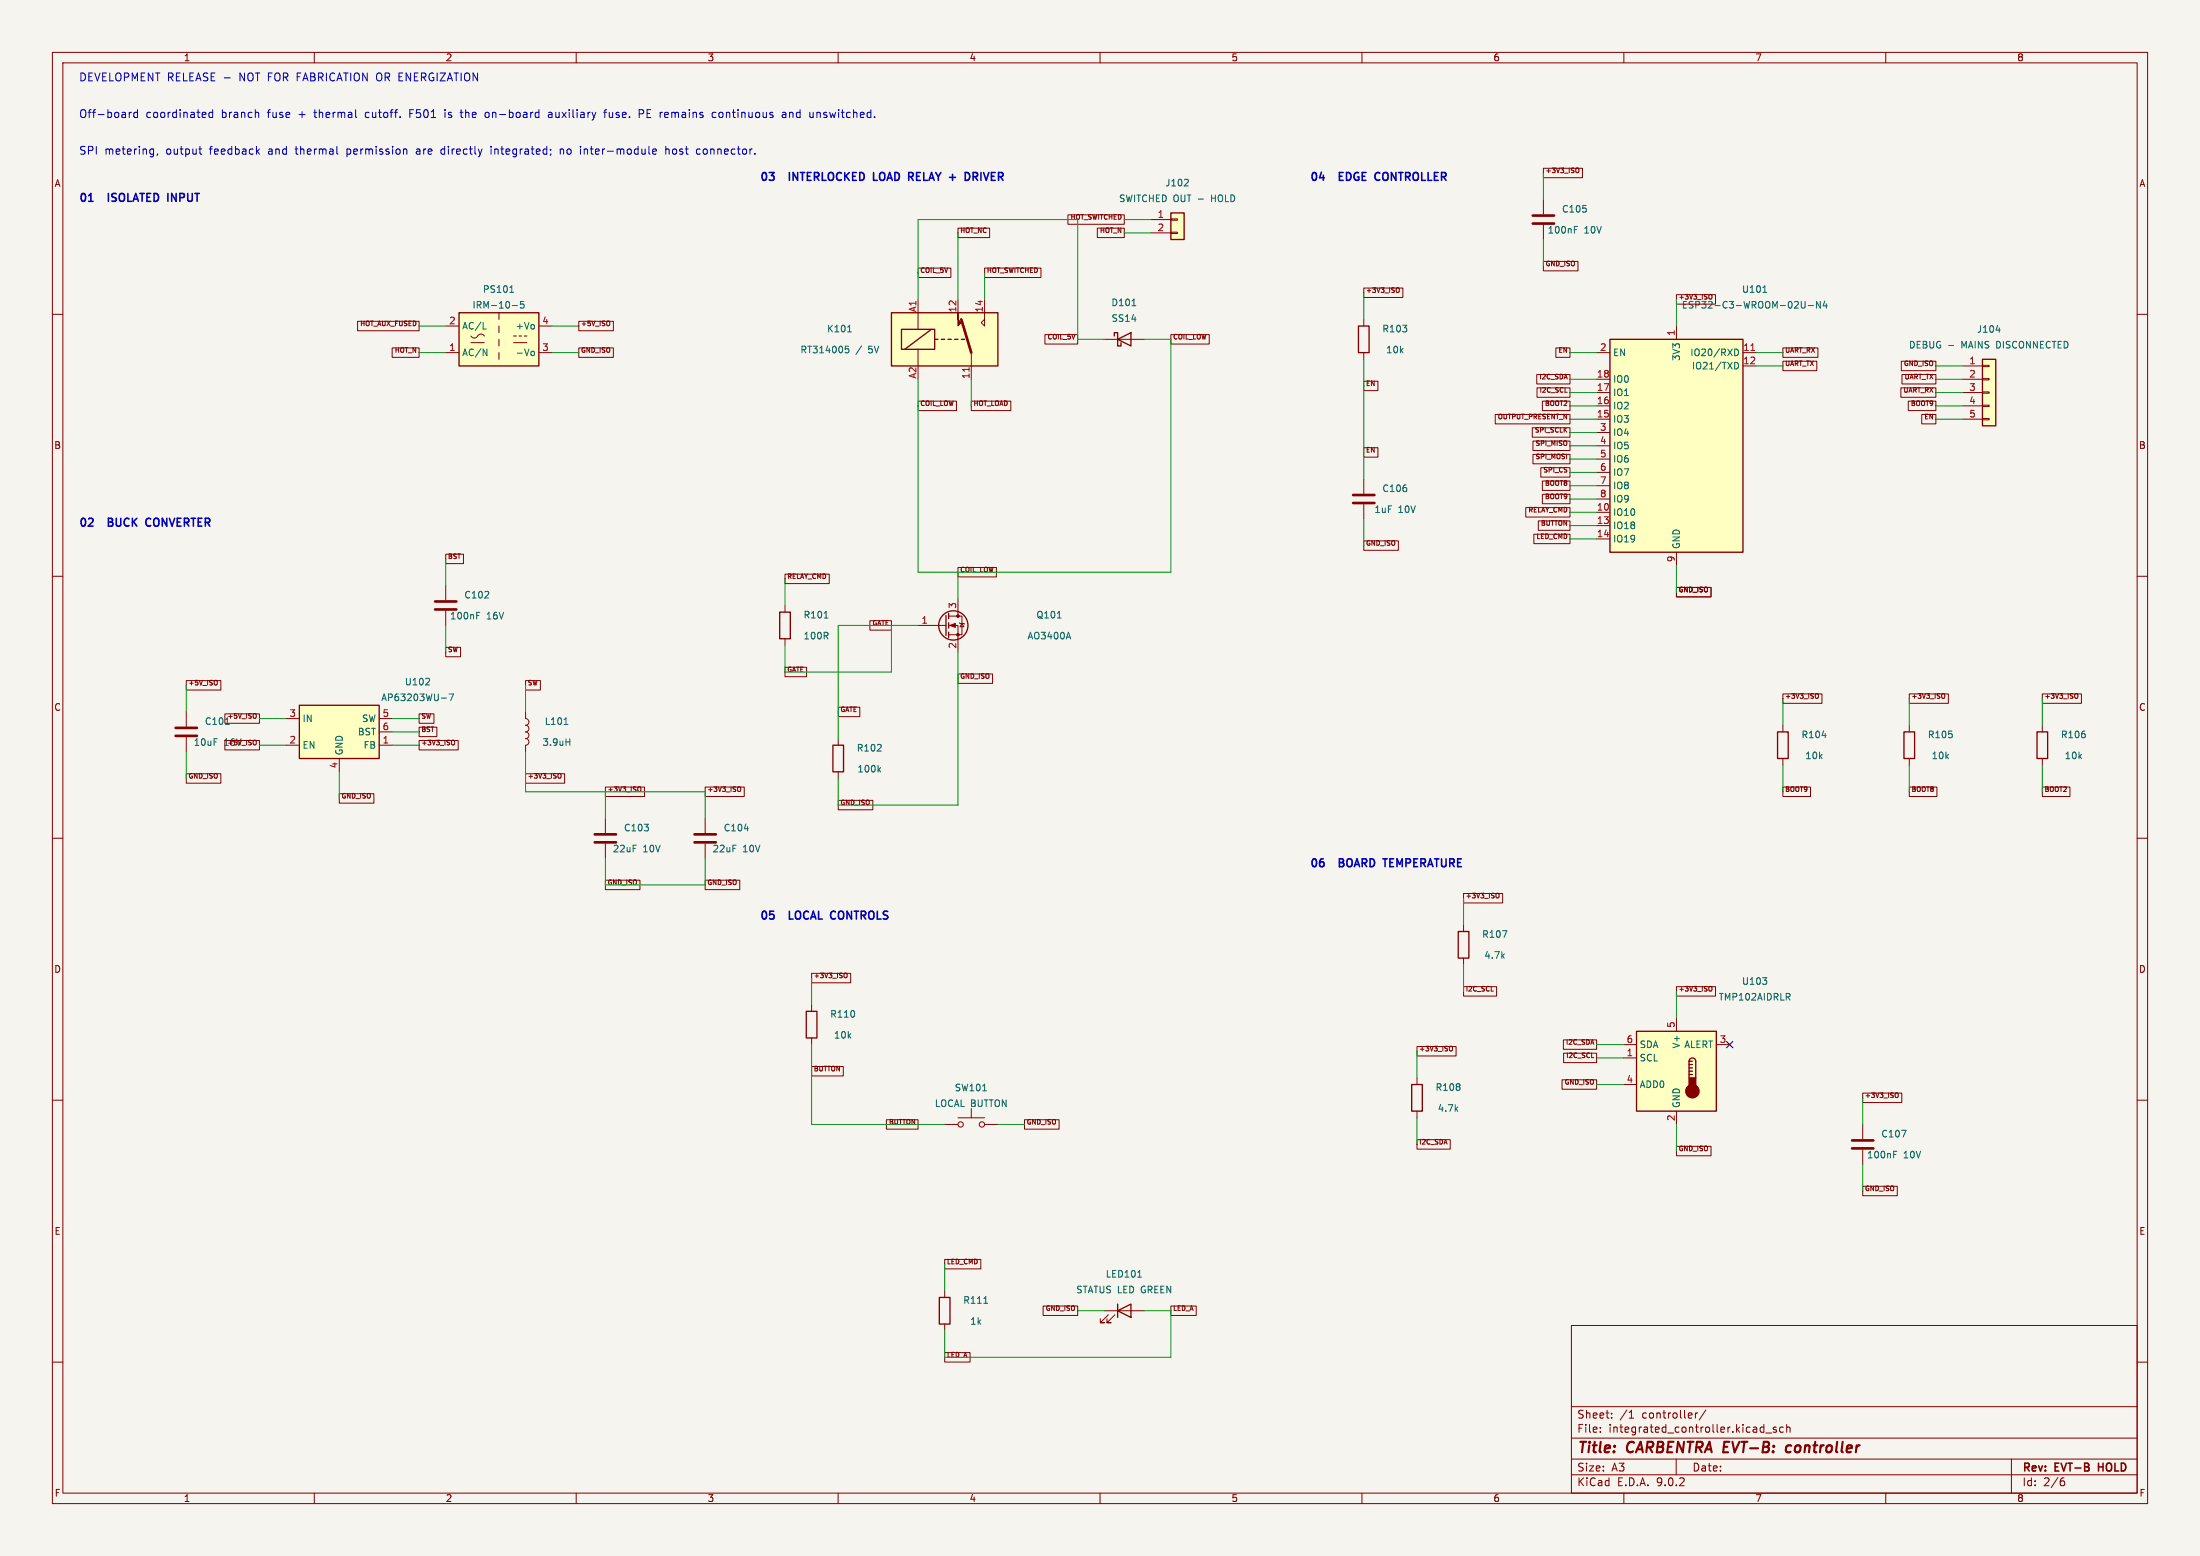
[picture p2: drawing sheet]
<svg xmlns="http://www.w3.org/2000/svg" width="420mm" height="297mm" viewBox="0 0 420 297" stroke-linecap="round" stroke-linejoin="round" font-family="sans-serif">
<path d="M0 0h420v297h-420z" fill="#f5f4ef" stroke="#f5f4ef" stroke-width=".19"/>
<g fill="none" stroke="#840000" stroke-width=".19">
<path d="M10 10h400v277h-400zM12 12h396v273h-396zM60 10v2M110 10v2M160 10v2M210 10v2M260 10v2M310 10v2M360 10v2M10 60h2M408 60h2M10 110h2"/>
<path d="M408 110h2M10 160h2M408 160h2M10 210h2M408 210h2M300 253h108v32h-108zM10 260h2M300 278.5h108M300 274.5h108M300 268.5h108M305.5 273.2v.2M305.5 272.5v.1"/>
<path d="M307.7 270.5v.2M307.7 269.8v.1M311 270.7h.9M311.2 269.5l.2-.3v1.5M320 278.5v3M323.7 269.7v1M324.1 269.7l-.3 .1-.1 .2M325.7 269.1l-1.3 1.9M336.3 272.4l.4 .1M336.7 271.9v1.5M336.7 273.3l-.4 .1M337.1 273.5h1.1"/>
<path d="M339.1 272.5l-.4-.1-.2 .2 .1 .2 .5 .2v.3h-.6M340.4 272.5l-.4-.1-.3 .3 .2 .6h.5M341.1 272.5l.2-.1 .4 .1v.9M341.1 271.9v1.5M384 278.5v6.5M408 260h2M60 285v2M110 285v2M160 285v2M210 285v2M260 285v2M300 281.5h108"/>
<path d="M310 285v2M360 285v2M393.6 282.7h.4l.2 .2-.1 .5-.5 .2M394 282.1l-.4 .1"/>
</g>
<path d="M400.6 279.3v1.5M400.6 280h.9" fill="none" stroke="#840000" stroke-width=".3"/>
<path d="M342 276a.66 .66 0 0 0-1 .3l-.1 .5 .2 .3h.7" fill="none" stroke="#840000" stroke-width=".4"/>
<path d="M312.4 196.9h15.3v15.2h-15.3z" fill="#ffffc2"/>
<path d="M312.4 196.9h15.3v15.2h-15.3zM322.5 202.6a.64 .64 0 0 1 .6-.7 .64 .64 0 0 1 .6 .7v3.1M322.5 202.6v3.1M322.5 202.6h.6M322.5 203.2h.6M322.5 203.8h.6M322.5 204.5h.6M322.5 205.1h.6" fill="none" stroke="#840000" stroke-width=".25"/>
<g fill="#840000" stroke="#840000" stroke-width=".25">
<path d="M322.5 205.7h1.2v1.9h-1.2z"/>
<circle cx="323.1" cy="208.3" r="1.27"/>
</g>
<path d="M309.9 199.4h2.5M320 194.3v2.6M327.7 199.4h2.5M309.9 201.9h2.5M309.9 207h2.5M320 212.1v2.5" fill="none" stroke="#840000" stroke-width=".19"/>
<path d="M336.5 186.6h.8l-.4 .5M337.2 187.2v.6" fill="none" stroke="#006464" stroke-width=".19"/>
<path d="M170.2 59.7h20.3v10.2h-20.3z" fill="#ffffc2"/>
<g fill="none" stroke="#840000" stroke-width=".25">
<path d="M170.2 59.7h20.3v10.2h-20.3zM172.1 62.9h6.3v3.8h-6.3zM177.8 62.9l-5.1 3.8M178.4 64.8h.7M179.7 64.8h.6M181 64.8h.6M182.2 64.8h.7M183.5 64.8h.6M180.6 117.5v3.8M181.1 117.1v1M181.1 118.9v1M181.1 120.7v1"/>
<circle cx="182" cy="119.4" r="2.79"/>
</g>
<g fill="none" stroke="#840000" stroke-width=".19">
<path d="M175.3 57.2v5.7M182.9 57.2v2.5M188 57.2v5l-.7-.6 .7-.6M175.3 66.7v3.2M185.4 67.3v5.1M260.3 91.4v2.8M260.3 96.3v2.8M175.3 119.4h5.3M181.1 117.6h2.5v3.6h-2.5M181.1 119.4h1.8v5.1M182.9 114.3v3.3M183.1 118.9l1 .2"/>
<path d="M183.6 119l.4 .6h-.7z"/>
</g>
<g fill="#840000" stroke="#840000" stroke-width=".19">
<path d="M182.9 59.7v1.3l.6 .6-.6 .6z"/>
<path d="M181.4 119.4l1-.4v.8z"/>
<circle cx="182.9" cy="117.6" r=".25"/>
<circle cx="182.9" cy="121.2" r=".25"/>
</g>
<path d="M183.5 61l1.9 6.3M258.3 94.5h4.1M258.3 96h4.1" fill="none" stroke="#840000" stroke-width=".51"/>
<path d="M185 70.2v.7" fill="none" stroke="#a90000" stroke-width=".19"/>
<path d="M161.4 66.1h.6M161.4 66.6h.4l.3 .2-.2 .5h-.5M161.8 63.3h.7M201.9 118h.7M204 120.7l.4 1.3" fill="none" stroke="#006464" stroke-width=".19"/>
<path d="M57.1 134.6h15.3v10.2h-15.3z" fill="#ffffc2"/>
<path d="M57.1 134.6h15.3v10.2h-15.3zM278.4 177.8h2v5.1h-2zM269.5 207h2v5.1h-2zM179.3 247.6h2.1v5.1h-2.1z" fill="none" stroke="#840000" stroke-width=".25"/>
<g fill="none" stroke="#840000" stroke-width=".19">
<path d="M85.1 111.8v2.8M85.1 116.6v2.8M54.6 137.2h2.5M72.4 137.2h2.5M72.4 139.7h2.5M100.3 135.9v1.3a.64 .64 0 0 1 .7 .6 .64 .64 0 0 1-.7 .6 .64 .64 0 0 1 .7 .7 .64 .64 0 0 1-.7 .6 .64 .64 0 0 1 .7 .6 .64 .64 0 0 1-.7 .7 .64 .64 0 0 1 .7 .6 .64 .64 0 0 1-.7 .6M54.6 142.2h2.5M64.8 144.8v2.5M72.4 142.2h2.5M100.3 142.2v1.3M115.6 156.2v2.8M134.6 156.2v2.8"/>
<path d="M115.6 161v2.8M134.6 161v2.8M279.4 176.5v1.3M279.4 182.9v1.3M270.5 205.7v1.3M270.5 212.1v1.3M180.3 246.4v1.2M180.3 252.7v1.3"/>
</g>
<path d="M91 117.5h.4M91 116.9h.6M81.2 130.7h.8M81.9 129.6v.4M84.3 133.3h.9M85.7 132.5h.9l-.6 1.2M107.7 138.3h.7M108.1 141.6h.7M108.8 141v1.3M142.1 158.2h.8M286.8 177.6h.9l-.6 1.3M187.8 248.8h.7" fill="none" stroke="#006464" stroke-width=".19"/>
<path d="M83.1 114.8h4M83.1 116.3h4M113.5 159.3h4.1M132.6 159.3h4.1M113.5 160.8h4.1M132.6 160.8h4.1" fill="none" stroke="#840000" stroke-width=".51"/>
<path d="M307.3 64.8h25.4v40.6h-25.4z" fill="#ffffc2"/>
<path d="M307.3 64.8h25.4v40.6h-25.4zM339.3 139.7h2.1v5.1h-2.1zM363.5 139.7h2v5.1h-2zM388.9 139.7h2v5.1h-2zM159 142.2h2v5.1h-2z" fill="none" stroke="#840000" stroke-width=".25"/>
<g fill="none" stroke="#840000" stroke-width=".19">
<path d="M294.6 38.1v2.8M294.6 42.9v2.8M304.8 67.3h2.5M304.8 72.4h2.5M304.8 74.9h2.5M304.8 77.5h2.5M320 62.2v2.6M332.7 67.3h2.6M332.7 69.9h2.6M304.8 80h2.5M304.8 82.6h2.5M304.8 85.1h2.5"/>
<path d="M304.8 87.6h2.5M304.8 90.2h2.5M304.8 92.7h2.5M304.8 95.3h2.5M304.8 97.8h2.5M304.8 100.3h2.5M304.8 102.9h2.5M320 105.4v2.6M340.4 138.4v1.3M364.5 138.4v1.3M389.9 138.4v1.3M160 141v1.2"/>
<path d="M160 147.3v1.3M340.4 144.8v1.3M364.5 144.8v1.3M389.9 144.8v1.3"/>
</g>
<g fill="none" stroke="#006464" stroke-width=".19">
<path d="M300.5 43.8h.5M300.5 43.2h.7M336.6 55.8h.7M344.6 57.5v1.1l-.1 .1-.4 .1M345.2 58.3h1M347.5 57.5v1.3l-.7-1.3v1.3M348.3 57.5l-.3 .9h.8M348.6 58v.8M331.2 66.6a.64 .64 0 0 1 .7 .7 .64 .64 0 0 1-.7 .6M331.2 69.2a.64 .64 0 0 1 .7 .6 .64 .64 0 0 1-.7 .6M167.7 146.9l.4 .5M168.1 146.5l-.5 .5"/>
<path d="M347.8 140.4h.8"/>
</g>
<path d="M334.3 66.9h.7" fill="none" stroke="#a90000" stroke-width=".19"/>
<path d="M292.6 41.1h4.1M292.6 42.7h4.1" fill="none" stroke="#840000" stroke-width=".51"/>
<path d="M378.5 68.6h2.5v12.7h-2.5z" fill="#ffffc2"/>
<path d="M259.3 62.2h2.1v5.1h-2.1zM378.5 68.6h2.5v12.7h-2.5zM148.8 116.8h2.1v5.1h-2.1zM213.4 250.2l2.5-1.3v2.6zM213.4 248.9v2.6" fill="none" stroke="#840000" stroke-width=".25"/>
<g fill="none" stroke="#840000" stroke-width=".19">
<path d="M260.3 61v1.2M260.3 67.3v1.3M374.6 69.9h3.9M374.6 72.4h3.9M374.6 74.9h3.9M374.6 77.5h3.9M378.5 69.7h1.2v.3h-1.2zM378.5 72.3h1.2v.2h-1.2zM378.5 74.8h1.2v.3h-1.2zM378.5 77.3h1.2v.3h-1.2zM378.5 79.9h1.2v.2h-1.2zM374.6 80h3.9"/>
<path d="M149.9 115.6v1.2M149.9 121.9v1.3M180.3 214.6h2.6M182.9 213.4h5.1M185.4 211.6v1.8M188 214.6h2.5M355.6 214.6v2.8M355.6 219.5v2.7M210.8 250.2h7.6M211.6 251l-1.5 1.5h.7h-.7v-.8M212.9 251l-1.6 1.5h.8h-.8v-.8"/>
<circle cx="183.4" cy="214.6" r=".51"/>
<circle cx="187.5" cy="214.6" r=".51"/>
</g>
<path d="M372 65.9h1M381.1 63h.7M157.3 118h.8M187.6 208.2h.7M361.5 219.7h.6M363 215.7h.9l-.6 1.3M361.5 220.4h.4M217.2 243.8h.7" fill="none" stroke="#006464" stroke-width=".19"/>
<path d="M353.6 217.7h4M353.6 219.2h4" fill="none" stroke="#840000" stroke-width=".51"/>
<path d="M87.6 59.7h15.3v10.2h-15.3z" fill="#ffffc2"/>
<path d="M87.6 59.7h15.3v10.2h-15.3zM212.7 64.1v-.6h.7v2.5h.6v-.6M213.4 64.8l2.5-1.3v2.5zM153.9 193h2.1v5.1h-2.1z" fill="none" stroke="#840000" stroke-width=".25"/>
<g fill="none" stroke="#840000" stroke-width=".19">
<path d="M95.2 59.7v1.3M85.1 62.2h2.5M85.1 67.3h2.5M89.9 64.1a.83 .83 0 0 0 .8 .4 .83 .83 0 0 0 .7-.6 .73 .73 0 0 1 1.1 .2M89.9 65.4h2.6M95.2 62.2v1.3M95.2 64.8v1.2M95.2 67.3v1.3M98 65.4h2.6M98 64.1h.6M99.1 64.1h.5M100.1 64.1h.5"/>
<path d="M102.9 62.2h2.5M102.9 67.3h2.5M210.8 64.8h7.6M154.9 191.8v1.2M154.9 198.1v1.3"/>
</g>
<path d="M97.3 55.8h.8M97.6 54.7l.1-.2v1.3M97.8 58.3h1M100 57.5h-.6l-.1 .6 .2-.1 .4 .1 .2 .2-.1 .4-.2 .1-.5-.1M216.1 58.3h.7M92.2 62.8h.6M92.2 66.6l.8 1.3v-1.3M101.6 67l.3 .1 .1 .2v.5l-.4 .1" fill="none" stroke="#006464" stroke-width=".19"/>
<path d="M223.5 40.6h2.6v5.1h-2.6z" fill="#ffffc2"/>
<path d="M223.5 40.6h2.6v5.1h-2.6z" fill="none" stroke="#840000" stroke-width=".25"/>
<g fill="none" stroke="#840000" stroke-width=".19">
<path d="M294.6 32.1h7.5v1.8h-7.5zM301 32.1h.3l.1 .3v.4l-.4 .2M175.3 51.2h6.2v1.8h-6.2zM182.9 43.5h6v1.9h-6zM188 51.2h10.7v1.8h-10.7zM203.9 41h10.7v1.8h-10.7zM209.5 43.5h5.1v1.9h-5.1zM219.7 41.9h3.8M219.7 44.5h3.8M223.5 41.8h1.3v.2h-1.3zM223.5 44.3h1.3v.3h-1.3zM260.3 55h7.5v1.8h-7.5z"/>
<path d="M266.7 54.9l.3 .1 .1 .2v.5l-.4 .1M294.6 49.9h6.6v1.8h-6.6zM320 56.2h7.5v1.9h-7.5zM326.4 56.2h.3l.1 .3v.5l-.4 .1M68.3 61.3h11.7v1.8h-11.7zM74.9 66.4h5.1v1.8h-5.1zM110.5 61.3h6.6v1.8h-6.6zM110.5 66.4h6.6v1.8h-6.6zM116.3 61.3l.1 .3-.1 .5M175.3 76.6h7.3v1.8h-7.3zM185.4 76.6h7.6v1.8h-7.6zM199.5 63.9h6.2v1.8h-6.2z"/>
<path d="M223.5 63.9h7.4v1.8h-7.4zM260.3 72.8h2.8v1.8h-2.8zM285.4 79.1h14.3v1.8h-14.3zM293.4 71.5h6.3v1.8h-6.3zM293.4 74h6.3v1.8h-6.3zM294.4 76.6h5.3v1.8h-5.3zM297 66.4h2.7v1.8h-2.7zM340.4 68.9h6.4v1.9h-6.4zM340.4 66.4h6.6v1.8h-6.6zM362.9 74h6.7v1.8h-6.7zM363 68.9h6.6v1.9h-6.6zM363.1 71.5h6.5v1.8h-6.5z"/>
<path d="M364.3 76.6h5.3v1.8h-5.3zM366.9 79.1h2.7v1.8h-2.7zM260.3 85.5h2.8v1.8h-2.8zM291.3 96.9h8.4v1.8h-8.4zM292.5 81.6h7.2v1.9h-7.2zM292.6 86.7h7.1v1.8h-7.1zM292.6 84.2h7.1v1.8h-7.1zM293.7 99.4h6v1.8h-6zM294.1 89.3h5.6v1.8h-5.6zM294.4 91.8h5.3v1.8h-5.3zM294.4 94.3h5.3v1.9h-5.3zM85.1 105.8h3.4v1.8h-3.4z"/>
<path d="M149.9 109.6h8.4v1.8h-8.4zM166.1 118.5h4.1v1.8h-4.1zM182.9 108.3h7.3v1.8h-7.3zM260.3 103.2h6.7v1.8h-6.7zM292.8 102h6.9v1.8h-6.9zM320 112.1h6.6v1.8h-6.6zM35.6 129.9h6.6v1.8h-6.6zM35.6 135.9v2.8M41.4 129.9l.1 .3-.1 .5M42.9 136.3h6.6v1.8h-6.6zM48.7 136.2l.2 .3v.5l-.2 .1M80 138.8h3.4v1.8h-3.4z"/>
<path d="M80 136.3h2.8v1.8h-2.8zM85.1 123.6h2.8v1.8h-2.8zM100.3 129.9h2.9v1.8h-2.9zM149.9 127.4h4.1v1.8h-4.1zM160 135h4.1v1.8h-4.1zM182.9 128.6h6.6v1.8h-6.6zM340.4 132.4h7.4v1.9h-7.4zM346.8 132.4h.2l.1 .3v.5l-.3 .1M364.5 132.4h7.4v1.9h-7.4zM370.9 132.4h.2l.2 .3-.1 .5-.3 .1M389.9 132.4h7.4v1.9h-7.4zM396.3 132.4h.2l.2 .3-.1 .5-.3 .1"/>
<path d="M35.6 147.7h6.6v1.8h-6.6zM35.6 140.7v2.8M42.9 141.3h6.6v1.8h-6.6zM48.7 141.3l.2 .3v.5l-.2 .1M64.8 151.5h6.6v1.8h-6.6zM80 141.3h7.5v1.8h-7.5zM86.4 141.3h.3l.1 .3-.1 .5-.3 .1M100.3 147.7h7.5v1.8h-7.5zM106.7 147.6l.3 .1 .1 .2v.5l-.4 .1M115.6 150.2h7.4v1.8h-7.4zM122 150.2h.2l.2 .3-.1 .4-.3 .2M134.6 150.2h7.5v1.8h-7.5z"/>
<path d="M141 150.2h.3l.1 .3v.4l-.4 .2M160 152.8h6.6v1.8h-6.6zM340.4 150.2h5.2v1.8h-5.2zM364.5 150.2h5.3v1.8h-5.3zM389.9 150.2h5.3v1.8h-5.3zM115.6 168h6.6v1.8h-6.6zM134.6 168h6.6v1.8h-6.6zM279.4 170.5h7.5v1.9h-7.5zM285.8 170.5h.3l.1 .3-.1 .5-.3 .1M154.9 185.8h7.5v1.8h-7.5zM161.3 185.7l.3 .1 .1 .2v.5l-.4 .1M270.5 199.8h7.5v1.8h-7.5z"/>
<path d="M276.9 199.7h.3l.1 .3-.1 .5-.3 .1M279.4 188.3h6.3v1.8h-6.3zM298.5 198.5h6.3v1.8h-6.3zM320 188.3h7.5v1.8h-7.5zM326.4 188.3h.3l.1 .3v.4l-.4 .2M154.9 203.6h6.1v1.8h-6.1zM169.2 213.7h6.1v1.8h-6.1zM195.6 213.7h6.6v1.8h-6.6zM270.5 217.5h6.4v1.8h-6.4zM298.2 206.1h6.6v1.8h-6.6zM298.5 201h6.3v1.8h-6.3zM320 218.8h6.6v1.8h-6.6z"/>
<path d="M355.6 208.6h7.5v1.9h-7.5zM362 208.6h.3l.1 .3-.1 .5-.3 .1M355.6 226.4h6.6v1.8h-6.6zM180.3 258.2h4.9v1.8h-4.9zM180.3 240.4h6.9v1.8h-6.9zM199.1 249.3h6.6v1.8h-6.6zM223.5 249.3h4.9v1.8h-4.9z"/>
</g>
<path d="M226.7 34.3l.1 .2v.3l-.7 .7h.7M43 138.3h.8" fill="none" stroke="#006464" stroke-width=".19"/>
<path d="M33.5 138.9h4.1M33.5 140.5h4.1" fill="none" stroke="#840000" stroke-width=".51"/>
<g fill="none" stroke="#009600" stroke-width=".19">
<path d="M294.6 33v5.1M175.3 57.2v-15.3h30.4v22.9h5.1M182.9 44.5v12.7M188 52.1v5.1M214.6 41.9h5.1M214.6 44.5h5.1M260.3 55.9v5.1M294.6 45.7v5.1M320 57.2v5M80 67.3h5.1M80 62.2h5.1M105.4 67.3h5.1"/>
<path d="M105.4 62.2h5.1M185.4 72.4v5.1M218.4 64.8h5.1v44.4h-48.2v-36.8M260.3 68.6v22.8M299.7 72.4h5.1M299.7 67.3h5.1M299.7 74.9h5.1M299.7 77.5h5.1M335.3 67.3h5.1M335.3 69.9h5.1M369.6 72.4h5M369.6 74.9h5"/>
<path d="M369.6 77.5h5M369.6 69.9h5M260.3 99.1v5M299.7 80h5.1M299.7 82.6h5.1M299.7 85.1h5.1M299.7 87.6h5.1M299.7 90.2h5.1M299.7 92.7h5.1M299.7 95.3h5.1M299.7 97.8h5.1M369.6 80h5"/>
<path d="M85.1 106.7v5.1M85.1 119.4v5.1M149.9 110.5v5.1M170.2 119.4v8.9h-20.3v-5.1M175.3 119.4h-15.3v21.6M182.9 109.2v5.1M299.7 100.3h5.1M299.7 102.9h5.1M320 108v5M35.6 130.8v5.1M49.5 137.2h5.1M74.9 139.7h5.1"/>
<path d="M74.9 137.2h5.1M100.3 130.8v5.1M182.9 124.5v29.2h-22.9v-5.1M340.4 133.4v5M364.5 133.4v5M389.9 133.4v5M35.6 143.5v5.1M49.5 142.2h5.1M64.8 147.3v5.1M74.9 142.2h5.1M100.3 143.5v7.6h34.3v5.1M115.6 151.1v5.1"/>
<path d="M340.4 146.1v5M364.5 146.1v5M389.9 146.1v5M115.6 163.8v5.1h19v-5.1M279.4 171.5v5M154.9 186.7v5.1M154.9 199.4v15.2h25.4M279.4 184.2v5M304.8 199.4h5.1M320 189.2v5.1M190.5 214.6h5.1M270.5 200.7v5"/>
<path d="M270.5 213.4v5M304.8 201.9h5.1M304.8 207h5.1M320 214.6v5.1M355.6 209.6v5M355.6 222.2v5.1M180.3 241.3v5.1M205.7 250.2h5.1M218.4 250.2h5.1v8.9h-43.2v-5.1"/>
</g>
<path d="M329.6 198.8l1.2 1.2M330.8 198.8l-1.2 1.2" fill="none" stroke="#000084" stroke-width=".19"/>
<g fill="none" stroke="#0000c2" stroke-width=".3">
<path d="M16.9 38.4h.9M20.7 36.9v1.5M150.7 32.9v1.5M166.8 34.4h.7M185.8 33.7l.7-.1 .1-.2v-.3l-.3-.2h-.5v1.5M186.1 33.7l.5 .7M255.7 33.6h.5M256.4 32.9h-.7v1.5h.7M262.8 34.4h.5M262.8 33h.5M20.7 99.6h.5M21.2 98.9h-.5v1.5h.6"/>
<path d="M28.7 99l-.4-.1-.3 .2M28 100.2l.3 .2h.4M150.7 173.9v1.5h.7M255.7 164.6h.5M256.2 163.9h-.5v1.5h.6"/>
</g>
<g fill="none" stroke="#0000c2" stroke-width=".19">
<path d="M24.7 21.4v1M25.1 21.4l-.3 .1-.1 .2M26.2 21.5l-.4-.1-.3 .3 .2 .7h.5M26.2 20.9v1.5M29.2 28.4l.1 .1M29.3 28.4v1.3l-.1 .2M29.3 29.4h-.1M30.1 29.4l-.1 .3M38 28.4h.5M38.2 29.2l.3 .2M40.6 21.5l-.4-.1-.3 .3 .1 .7h.6M40.6 20.9v1.5"/>
<path d="M49.1 28.9l.4 .5M49.2 21.4l.2 .3v.7M49.5 28.4l-.5 .6M64.4 29.4h.1M68 22.4h.1M77.2 28.4l.4 .1 .1 .2v.7M78.2 21.7h.5M79 20.9h-.8v1.5M79.5 28.9v.5M84.5 28.4l-.3 .3v.5l.3 .2M85 20.9v.2M85 21.4v1"/>
<path d="M87.8 21.4h.6M88 20.9v1.3l.4 .2M93.2 21.5l-.3-.1-.3 .3 .1 .7h.5M93.7 27.9v.2M93.7 28.4v1M102.7 21.4l.2 .1M102.9 20.9v1.5M102.9 22.4h-.2M104.7 21.5l.5-.1 .2 .3M105.1 28.5v.2M105.2 29.4l-.1 .2M105.4 21.8l-.5 .1a.29 .29 0 0 0-.2 .3 .29 .29 0 0 0 .2 .2h.5"/>
<path d="M107 28.4v1M107.5 28.5l-.3-.1-.2 .2M115.2 21.4h.6M115.8 20.9l-.3 .3v1.2M122 21.7h.7l.2-.3-.1-.3-.2-.2h-.6v1.5M124.6 28.9l.7-.1-.1-.3-.4-.1-.2 .3 .1 .7h.5M127.1 28.6l.2-.2 .4 .1v.9M127.1 27.9v1.5M133.1 28.5h.6M133.1 29.4h.6M136.7 21.5l-.5-.1-.2 .3 .1 .7h.6M137.3 21.6v.7"/>
<path d="M149.4 21.5h.6v.9M150 21.8l-.5 .1a.29 .29 0 0 0-.2 .3 .29 .29 0 0 0 .2 .2h.5M150.7 21.4v1M150.8 21.5l-.1 .1M156 21.4v1M156.4 21.4l-.4 .2"/>
</g>
<g font-size="2.8" fill="#840000">
<text x="301" y="277.9">Title:</text>
<text x="310.6" y="277.9">CARBENTRA EVT-B:</text>
<text x="342.6" y="277.9">controller</text>
</g>
<g font-size="2.1" fill="#0000c2">
<text x="15" y="15.7">DEVELOPMENT RELEASE -</text>
<text x="45.8" y="15.7">NOT FOR FABRICATION OR ENERGIZATION</text>
<text x="15" y="22.7">Off-board</text>
<text x="27.8" y="22.7">coordinated</text>
<text x="42.3" y="22.7">branch</text>
<text x="51.3" y="22.7">fuse</text>
<text x="57.3" y="22.7">+</text>
<text x="60.4" y="22.7">thermal</text>
<text x="70.3" y="22.7">cutoff.</text>
<text x="78.9" y="22.7">F501</text>
<text x="85.8" y="22.7">is</text>
<text x="89" y="22.7">the</text>
<text x="93.8" y="22.7">on-board</text>
<text x="106" y="22.7">auxiliary</text>
<text x="116.9" y="22.7">fuse.</text>
<text x="123.6" y="22.7">PE remains</text>
<text x="137.9" y="22.7">continuous</text>
<text x="151.4" y="22.7">and</text>
<text x="156.8" y="22.7">unswitched.</text>
<text x="15" y="29.7">SPI</text>
<text x="19.9" y="29.7">metering,</text>
<text x="31.7" y="29.7">output</text>
<text x="40.2" y="29.7">feedback</text>
<text x="51.5" y="29.7">and</text>
<text x="56.9" y="29.7">thermal</text>
<text x="66.7" y="29.7">permission</text>
<text x="80.2" y="29.7">are</text>
<text x="85" y="29.7">directly</text>
<text x="94.7" y="29.7">integrated;</text>
<text x="108.1" y="29.7">no</text>
<text x="112.1" y="29.7">inter-module</text>
<text x="128.5" y="29.7">host</text>
<text x="134.6" y="29.7">connector.</text>
<text x="145" y="34.9">03</text>
<text x="151.3" y="34.9">INTERLOCKED</text>
<text x="168" y="34.9">LOAD RELAY +</text>
<text x="187.3" y="34.9">DRIVER</text>
<text x="250" y="34.9">04</text>
<text x="256.3" y="34.9">EDGE</text>
<text x="263.8" y="34.9">CONTROLLER</text>
<text x="15" y="39">01</text>
<text x="21.3" y="39">ISOLATED INPUT</text>
<text x="15" y="100.9">02</text>
<text x="21.3" y="100.9">BUCK</text>
<text x="29.2" y="100.9">CONVERTER</text>
<text x="250" y="166">06</text>
<text x="256.3" y="166">BOARD TEMPERATURE</text>
<text x="145" y="175.9">05</text>
<text x="151.3" y="175.9">LOCAL CONTROLS</text>
</g>
<g font-size="2.1" fill="#840000">
<text x="301" y="273.7">File:</text>
<text x="301" y="271">Sheet:</text>
<text x="307.1" y="273.7">integrated_controller.kicad_sch</text>
<text x="309.2" y="271">/1</text>
<text x="313.5" y="271">controller/</text>
<text x="301" y="281.1">Size:</text>
<text x="307.6" y="281.1">A3</text>
<text x="323" y="281.1">Date:</text>
<text x="386" y="281.3">Rev:</text>
<text x="392.4" y="281.3">EVT-B</text>
<text x="401.3" y="281.3">HOLD</text>
<text x="301" y="283.9">KiCad</text>
<text x="308.7" y="283.9">E.D.A.</text>
<text x="316.3" y="283.9">9.0.2</text>
<text x="386" y="283.9">Id:</text>
<text x="390.1" y="283.9">2/6</text>
</g>
<g font-size="1.8" fill="#840000">
<text x="35" y="11.9">1</text>
<text x="85" y="11.9">2</text>
<text x="135" y="11.9">3</text>
<text x="185" y="11.9">4</text>
<text x="235" y="11.9">5</text>
<text x="285" y="11.9">6</text>
<text x="335" y="11.9">7</text>
<text x="385" y="11.9">8</text>
<text x="10.3" y="35.9">A</text>
<text x="408.3" y="35.9">A</text>
<text x="10.3" y="85.9">B</text>
<text x="408.2" y="85.9">B</text>
<text x="10.3" y="135.9">C</text>
<text x="408.2" y="135.9">C</text>
<text x="42.7" y="142.6">16V</text>
<text x="10.3" y="185.9">D</text>
<text x="408.2" y="185.9">D</text>
<text x="10.3" y="235.9">E</text>
<text x="408.3" y="235.9">E</text>
<text x="10.3" y="285.9">F</text>
<text x="35" y="286.9">1</text>
<text x="85" y="286.9">2</text>
<text x="135" y="286.9">3</text>
<text x="185" y="286.9">4</text>
<text x="235" y="286.9">5</text>
<text x="285" y="286.9">6</text>
<text x="335" y="286.9">7</text>
<text x="385" y="286.9">8</text>
<text x="408.3" y="285.9">F</text>
</g>
<g font-size="1.8" fill="#006464">
<text x="222.4" y="35.8">J102</text>
<text x="213.5" y="38.8">SWITCHED OUT -</text>
<text x="231.5" y="38.8">HOLD</text>
<text x="298.1" y="40.8">C105</text>
<text x="295.4" y="44.8">100nF</text>
<text x="302.4" y="44.8">10V</text>
<text x="90.1" y="59.1">IRM-10-5</text>
<text x="92.1" y="56.1">PS101</text>
<text x="212.1" y="58.6">D101</text>
<text x="321" y="59.1">ESP32-C3-WROOM-02U-N4</text>
<text x="332.5" y="56.1">U101</text>
<text x="88.1" y="63.1">AC/L</text>
<text x="98.3" y="63.1">+Vo</text>
<text x="157.8" y="63.6">K101</text>
<text x="212.1" y="61.6">SS14</text>
<text x="263.8" y="63.6">R103</text>
<text x="377.3" y="63.7">J104</text>
<text x="88.1" y="68.2">AC/N</text>
<text x="98.3" y="68.2">-Vo</text>
<text x="152.7" y="67.6">RT314005</text>
<text x="163.4" y="67.6">/</text>
<text x="165.9" y="67.6">5V</text>
<text x="264.5" y="67.6">10k</text>
<text x="307.8" y="68.2">EN</text>
<text x="320.9" y="69" transform="rotate(-90 320.9 69)">3V3</text>
<text x="322.6" y="68.2">IO20/RXD</text>
<text x="322.9" y="70.7">IO21/TXD</text>
<text x="364.3" y="66.7">DEBUG -</text>
<text x="374.5" y="66.7">MAINS</text>
<text x="381.4" y="66.7">DISCONNECTED</text>
<text x="307.8" y="73.3">IO0</text>
<text x="307.8" y="75.8">IO1</text>
<text x="307.8" y="78.3">IO2</text>
<text x="307.8" y="80.9">IO3</text>
<text x="307.8" y="83.4">IO4</text>
<text x="307.8" y="86">IO5</text>
<text x="307.8" y="88.5">IO6</text>
<text x="263.8" y="94.1">C106</text>
<text x="307.8" y="91">IO7</text>
<text x="307.8" y="93.6">IO8</text>
<text x="262.3" y="98.1">1uF</text>
<text x="266.9" y="98.1">10V</text>
<text x="307.8" y="96.1">IO9</text>
<text x="307.8" y="98.7">IO10</text>
<text x="307.8" y="101.2">IO18</text>
<text x="307.8" y="103.7">IO19</text>
<text x="320.9" y="104.9" transform="rotate(-90 320.9 104.9)">GND</text>
<text x="85.8" y="118.4">100nF</text>
<text x="88.5" y="114.4">C102</text>
<text x="92.9" y="118.4">16V</text>
<text x="153.3" y="118.2">R101</text>
<text x="197.8" y="118.2">Q101</text>
<text x="153.3" y="122.2">100R</text>
<text x="196.1" y="122.2">AO3400A</text>
<text x="77.2" y="131">U102</text>
<text x="72.7" y="134">AP63203WU-7</text>
<text x="36.9" y="142.6">10uF</text>
<text x="39" y="138.6">C101</text>
<text x="57.7" y="138">IN</text>
<text x="57.7" y="143.1">EN</text>
<text x="68.2" y="140.6">BST</text>
<text x="69" y="138">SW</text>
<text x="69.3" y="143.1">FB</text>
<text x="103.5" y="142.6">3.9uH</text>
<text x="103.9" y="138.6">L101</text>
<text x="163.5" y="143.6">R102</text>
<text x="343.8" y="141.1">R104</text>
<text x="367.9" y="141.1">R105</text>
<text x="393.3" y="141.1">R106</text>
<text x="65.6" y="144.3" transform="rotate(-90 65.6 144.3)">GND</text>
<text x="163.6" y="147.6">100k</text>
<text x="344.5" y="145.1">10k</text>
<text x="368.7" y="145.1">10k</text>
<text x="394.1" y="145.1">10k</text>
<text x="119" y="158.9">C103</text>
<text x="138.1" y="158.9">C104</text>
<text x="116.9" y="162.9">22uF</text>
<text x="122.7" y="162.9">10V</text>
<text x="136" y="162.9">22uF</text>
<text x="141.8" y="162.9">10V</text>
<text x="282.8" y="179.2">R107</text>
<text x="283.3" y="183.2">4.7k</text>
<text x="328" y="191.2">TMP102AIDRLR</text>
<text x="332.5" y="188.2">U103</text>
<text x="158.4" y="194.4">R110</text>
<text x="159.1" y="198.4">10k</text>
<text x="312.9" y="200.3">SDA</text>
<text x="312.9" y="202.8">SCL</text>
<text x="320.9" y="200.2" transform="rotate(-90 320.9 200.2)">V+</text>
<text x="321.4" y="200.3">ALERT</text>
<text x="182.2" y="208.5">SW101</text>
<text x="274" y="208.4">R108</text>
<text x="312.9" y="207.9">ADD0</text>
<text x="178.4" y="211.5">LOCAL BUTTON</text>
<text x="274.4" y="212.4">4.7k</text>
<text x="320.9" y="211.6" transform="rotate(-90 320.9 211.6)">GND</text>
<text x="356.3" y="221.3">100nF</text>
<text x="359" y="217.3">C107</text>
<text x="363.4" y="221.3">10V</text>
<text x="211" y="244.1">LED101</text>
<text x="183.8" y="249.1">R111</text>
<text x="205.4" y="247.1">STATUS LED GREEN</text>
<text x="185.1" y="253.1">1k</text>
</g>
<g font-size="1.8" fill="#a90000">
<text x="220.9" y="41.7">1</text>
<text x="220.9" y="44.2">2</text>
<text x="175" y="59.7" transform="rotate(-90 175 59.7)">A1</text>
<text x="182.6" y="59.7" transform="rotate(-90 182.6 59.7)">12</text>
<text x="187.7" y="59.7" transform="rotate(-90 187.7 59.7)">14</text>
<text x="85.7" y="62">2</text>
<text x="103.4" y="62">4</text>
<text x="319.8" y="64.2" transform="rotate(-90 319.8 64.2)">1</text>
<text x="85.7" y="67.1">1</text>
<text x="103.4" y="67.1">3</text>
<text x="305.4" y="67.1">2</text>
<text x="332.7" y="67.1">11</text>
<text x="332.7" y="69.6">12</text>
<text x="375.8" y="69.6">1</text>
<text x="175" y="72.4" transform="rotate(-90 175 72.4)">A2</text>
<text x="185.2" y="72.4" transform="rotate(-90 185.2 72.4)">11</text>
<text x="304.8" y="72.1">18</text>
<text x="304.8" y="74.7">17</text>
<text x="304.8" y="77.2">16</text>
<text x="375.8" y="72.1">2</text>
<text x="375.8" y="74.7">3</text>
<text x="375.8" y="77.2">4</text>
<text x="304.8" y="79.8">15</text>
<text x="305.4" y="82.3">3</text>
<text x="375.8" y="79.8">5</text>
<text x="305.4" y="84.8">4</text>
<text x="305.4" y="87.4">5</text>
<text x="305.4" y="89.9">6</text>
<text x="305.4" y="92.5">7</text>
<text x="305.4" y="95">8</text>
<text x="304.8" y="97.5">10</text>
<text x="304.8" y="100.1">13</text>
<text x="304.8" y="102.6">14</text>
<text x="319.8" y="107.4" transform="rotate(-90 319.8 107.4)">9</text>
<text x="175.8" y="119.1">1</text>
<text x="182.6" y="116.3" transform="rotate(-90 182.6 116.3)">3</text>
<text x="182.6" y="123.9" transform="rotate(-90 182.6 123.9)">2</text>
<text x="55.2" y="136.9">3</text>
<text x="73" y="136.9">5</text>
<text x="55.2" y="142">2</text>
<text x="73" y="139.4">6</text>
<text x="73" y="142">1</text>
<text x="64.5" y="146.8" transform="rotate(-90 64.5 146.8)">4</text>
<text x="319.8" y="196.3" transform="rotate(-90 319.8 196.3)">5</text>
<text x="310.4" y="199.1">6</text>
<text x="310.4" y="201.7">1</text>
<text x="328.2" y="199.1">3</text>
<text x="310.4" y="206.8">4</text>
<text x="319.8" y="214.1" transform="rotate(-90 319.8 214.1)">2</text>
</g>
<g font-size="1.3" fill="#840000">
<text x="295" y="33.1">+3V3_ISO</text>
<text x="204.2" y="42">HOT_SWITCHED</text>
<text x="183.2" y="44.5">HOT_NC</text>
<text x="209.8" y="44.5">HOT_N</text>
<text x="175.6" y="52.1">COIL_5V</text>
<text x="188.3" y="52.1">HOT_SWITCHED</text>
<text x="295" y="50.9">GND_ISO</text>
<text x="260.7" y="55.9">+3V3_ISO</text>
<text x="320.4" y="57.2">+3V3_ISO</text>
<text x="68.6" y="62.3">HOT_AUX_FUSED</text>
<text x="110.8" y="62.3">+5V_ISO</text>
<text x="199.8" y="64.8">COIL_5V</text>
<text x="223.9" y="64.8">COIL_LOW</text>
<text x="75.2" y="67.4">HOT_N</text>
<text x="110.8" y="67.4">GND_ISO</text>
<text x="297.3" y="67.4">EN</text>
<text x="340.7" y="69.9">UART_TX</text>
<text x="340.7" y="67.4">UART_RX</text>
<text x="363.3" y="69.9">GND_ISO</text>
<text x="175.6" y="77.5">COIL_LOW</text>
<text x="185.8" y="77.5">HOT_LOAD</text>
<text x="260.7" y="73.7">EN</text>
<text x="293.7" y="72.5">I2C_SDA</text>
<text x="293.7" y="75">I2C_SCL</text>
<text x="294.8" y="77.5">BOOT2</text>
<text x="363.2" y="75">UART_RX</text>
<text x="363.4" y="72.5">UART_TX</text>
<text x="364.6" y="77.5">BOOT9</text>
<text x="285.8" y="80.1">OUTPUT_PRESENT_N</text>
<text x="292.8" y="82.6">SPI_SCLK</text>
<text x="367.2" y="80.1">EN</text>
<text x="260.7" y="86.4">EN</text>
<text x="293" y="87.7">SPI_MOSI</text>
<text x="293" y="85.2">SPI_MISO</text>
<text x="294.5" y="90.2">SPI_CS</text>
<text x="294.8" y="92.8">BOOT8</text>
<text x="294.8" y="95.3">BOOT9</text>
<text x="291.6" y="97.9">RELAY_CMD</text>
<text x="294" y="100.4">BUTTON</text>
<text x="85.4" y="106.7">BST</text>
<text x="260.7" y="104.2">GND_ISO</text>
<text x="293.1" y="102.9">LED_CMD</text>
<text x="150.2" y="110.6">RELAY_CMD</text>
<text x="183.2" y="109.3">COIL_LOW</text>
<text x="320.4" y="113.1">GND_ISO</text>
<text x="166.4" y="119.4">GATE</text>
<text x="85.4" y="124.5">SW</text>
<text x="35.9" y="130.9">+5V_ISO</text>
<text x="100.7" y="130.9">SW</text>
<text x="150.2" y="128.3">GATE</text>
<text x="183.2" y="129.6">GND_ISO</text>
<text x="43.3" y="137.2">+5V_ISO</text>
<text x="80.3" y="137.2">SW</text>
<text x="160.4" y="136">GATE</text>
<text x="340.7" y="133.4">+3V3_ISO</text>
<text x="364.8" y="133.4">+3V3_ISO</text>
<text x="390.2" y="133.4">+3V3_ISO</text>
<text x="43.3" y="142.3">+5V_ISO</text>
<text x="80.3" y="139.8">BST</text>
<text x="80.3" y="142.3">+3V3_ISO</text>
<text x="35.9" y="148.7">GND_ISO</text>
<text x="100.7" y="148.7">+3V3_ISO</text>
<text x="65.1" y="152.5">GND_ISO</text>
<text x="115.9" y="151.2">+3V3_ISO</text>
<text x="135" y="151.2">+3V3_ISO</text>
<text x="160.4" y="153.7">GND_ISO</text>
<text x="340.7" y="151.2">BOOT9</text>
<text x="364.8" y="151.2">BOOT8</text>
<text x="390.2" y="151.2">BOOT2</text>
<text x="115.9" y="169">GND_ISO</text>
<text x="135" y="169">GND_ISO</text>
<text x="279.7" y="171.5">+3V3_ISO</text>
<text x="155.3" y="186.8">+3V3_ISO</text>
<text x="279.7" y="189.3">I2C_SCL</text>
<text x="320.4" y="189.3">+3V3_ISO</text>
<text x="270.8" y="200.7">+3V3_ISO</text>
<text x="298.8" y="199.5">I2C_SDA</text>
<text x="298.8" y="202">I2C_SCL</text>
<text x="155.3" y="204.5">BUTTON</text>
<text x="298.5" y="207.1">GND_ISO</text>
<text x="355.9" y="209.6">+3V3_ISO</text>
<text x="169.5" y="214.7">BUTTON</text>
<text x="195.9" y="214.7">GND_ISO</text>
<text x="270.8" y="218.5">I2C_SDA</text>
<text x="320.4" y="219.8">GND_ISO</text>
<text x="355.9" y="227.4">GND_ISO</text>
<text x="180.7" y="241.4">LED_CMD</text>
<text x="199.5" y="250.3">GND_ISO</text>
<text x="223.9" y="250.3">LED_A</text>
<text x="180.7" y="259.1">LED_A</text>
</g>
</svg>
